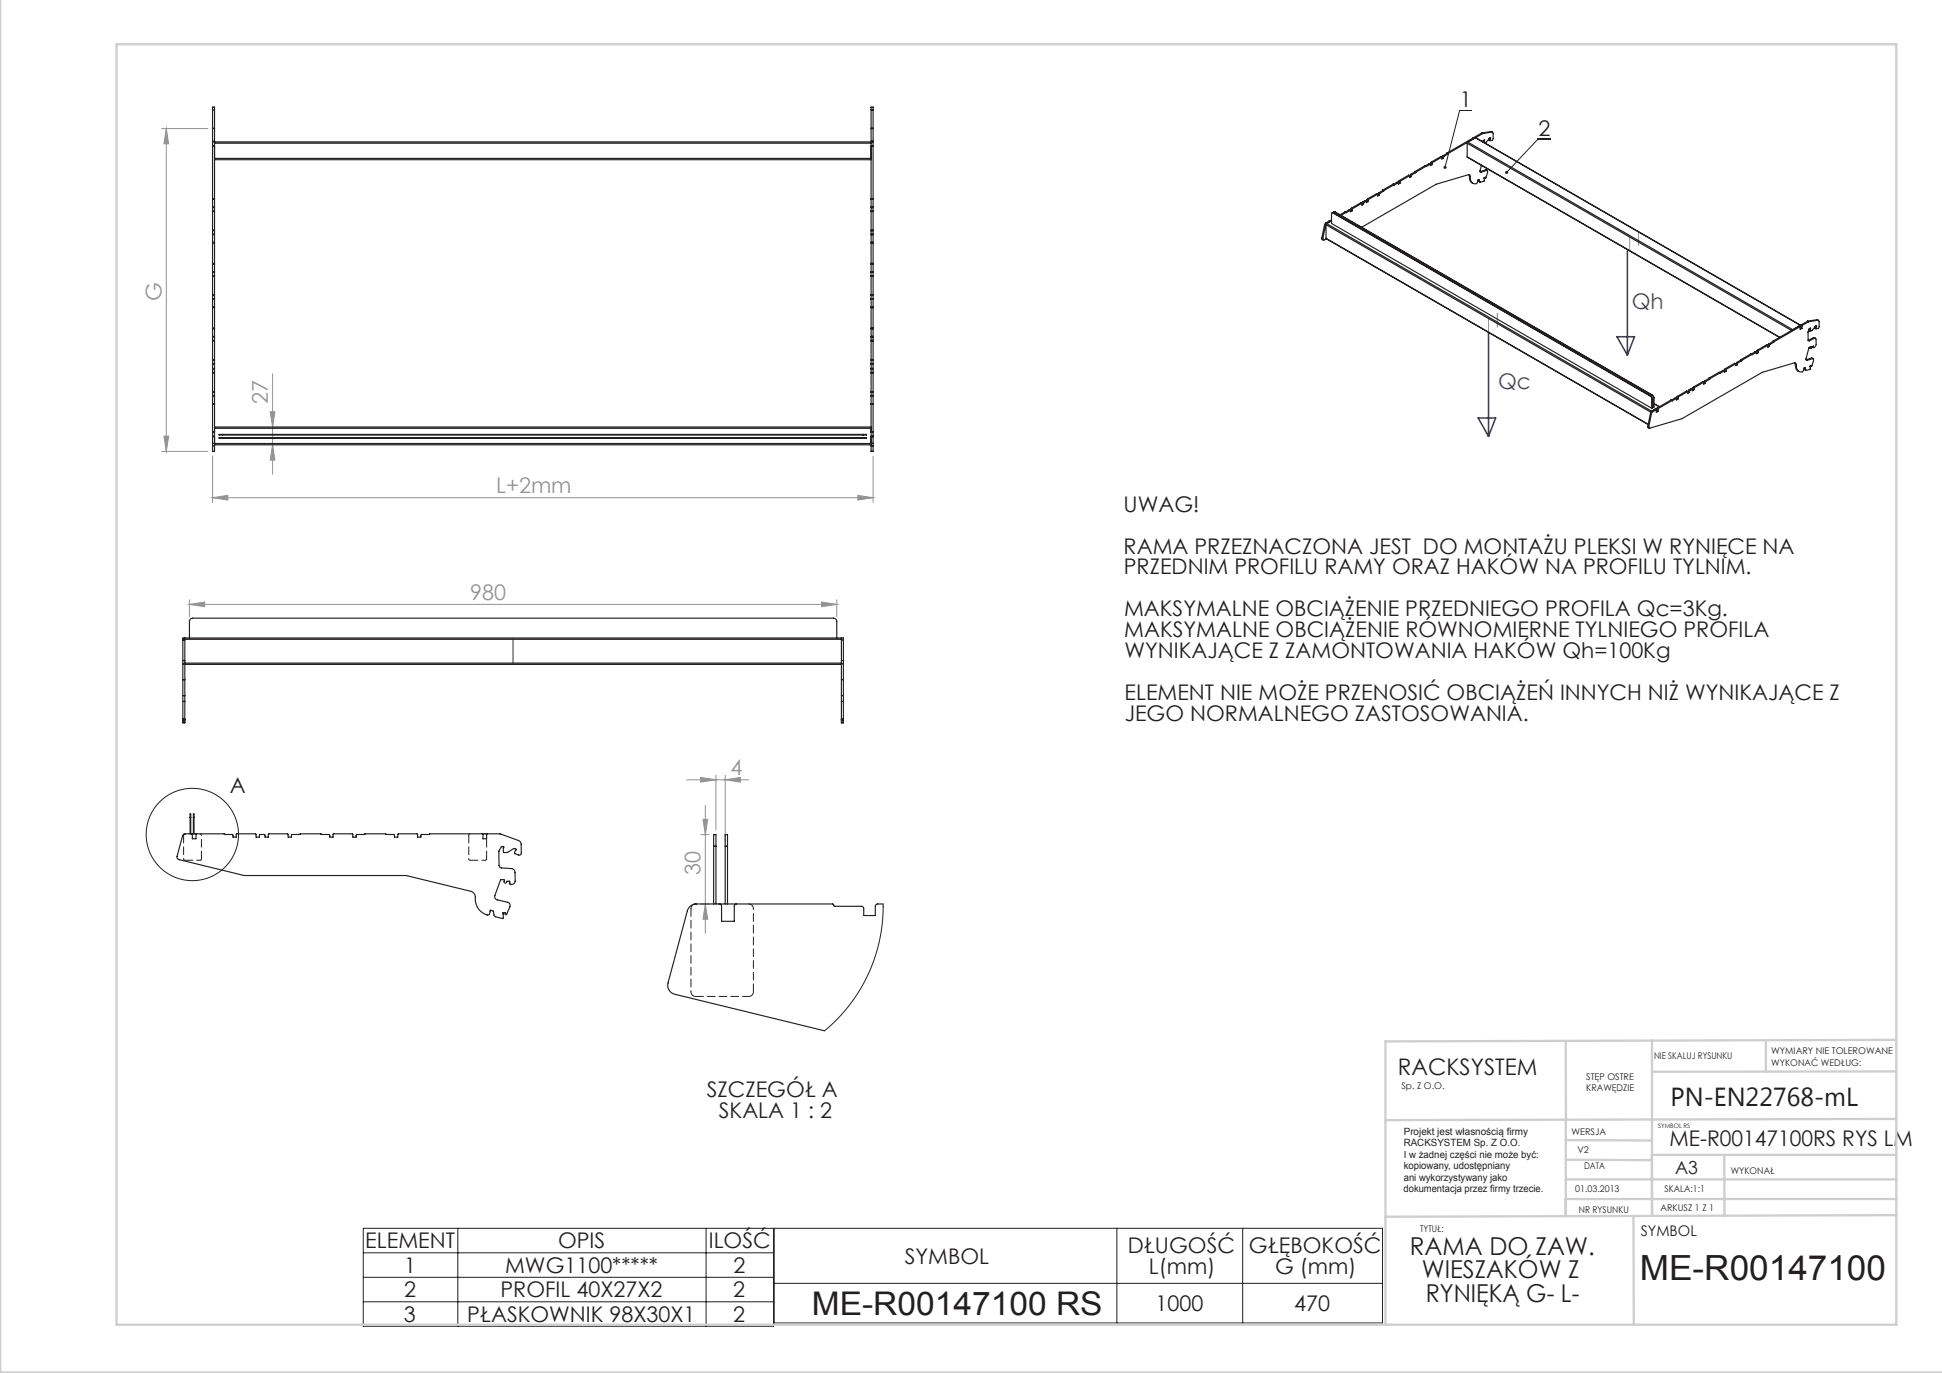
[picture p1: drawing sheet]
<svg xmlns="http://www.w3.org/2000/svg" width="420mm" height="297mm" viewBox="0 0 420 297" stroke-linecap="round" stroke-linejoin="round" font-family="sans-serif">
<g fill="none" stroke="#231f20" stroke-width=".22">
<path d="M318.2 23.9h-2.5l-3.2 12.3M335.3 30.1h-2.7l-6.8 7.2M78.6 265.7h88.7v21.2h-88.7zM78.6 271h88.7M78.6 276.3h88.7M99 265.7v21.2M152.7 265.7v21.2M167.4 265.7h131.6v20.5h-131.6zM167.4 277.6h131.6M241.5 265.7v20.5M268.8 265.7v20.5M78.6 281.6h88.7"/>
<circle cx="41.6" cy="180.5" r="10"/>
</g>
<g fill="none" stroke="#929495" stroke-width=".22">
<path d="M35 27.8h10M36 27.8v69.8M36 27.8l.5 3.3h-1zM35 97.6h10M35.5 94.3h1l-.5 3.3zM46 98.6v10.1M58.4 89.1h1.1l-.5 3.3zM59 96.2l.5 3.3h-1.1zM59 80.9v21.7M188.8 98.6v10.1M46 107.7l3.3-.5v1zM46 107.7h142.8"/>
<path d="M185.5 107.2l3.3 .5-3.3 .5zM41 130.7l3.3-.5v1zM41 129.7v3.7M41 130.7h140M177.7 130.2l3.3 .5-3.3 .5zM181 129.7v3.7M148.5 168.7h13.4M151.5 168.2l3.3 .5-3.3 .5zM152 177.2h1.1l-.6 3.3zM152.5 174.2v27.7M154.8 167.7v11.8M156.8 168.7l3.3-.5v1z"/>
<path d="M156.8 167.7v14.3M151.5 195.5h1.8M151.5 180.5h1.8M152.5 195.5l.6 3.3h-1.1z"/>
</g>
<g fill="none" stroke="#cecece" stroke-width=".5">
<path d="M0 .1v296.8h420M25.2 9.6h384.9v277h-384.9zM338.6 225.3l.1 16.9M357.3 225.1v37.9v-13.2M381.9 225.5v6.3M410 224.9l-110.4 .4v61.3M410.1 231.8h-52.8M338.6 259.4h71.5M338.6 255.1h71.5M338.6 250.9l18.7 .1M338.6 246.6l18.7 .1M338.6 242.2v20.9"/>
<path d="M357.3 249.8h52.8M372.9 249.8l.1 13.2M410.1 242l-110.5 .3M353.3 263v23.6M410.1 262.9l-110.5 .3"/>
</g>
<path d="M352 54.3v22.5M321.9 71.8v22.6M349.7 72.8h3.8l-1.5 4zM319.7 90.4h3.8l-1.6 4z" fill="none" stroke="#2c3695" stroke-width=".35"/>
<path d="M352.5 54.2v-2.9M354.4 50.2v2.9M321.9 71.8v-2.9M323.8 67.8v2.9M111 138.3v5.1M111 143.4v-5.1" fill="none" stroke="#929495" stroke-width=".22" stroke-dasharray="15.2 1.7 1.7 1.7"/>
<g fill="#929495">
<path d="M46 107.7l3.3-.5v1zM185.5 107.2l3.3 .5-3.3 .5zM41 130.7l3.3-.5v1zM177.7 130.2l3.3 .5-3.3 .5z"/>
<path d="M152.5 195.5l.6 3.3h-1.1zM152 177.2h1.1l-.6 3.3z"/>
<path d="M35.5 94.3h1l-.5 3.3zM36 27.8l.5 3.3h-1z"/>
<path d="M58.4 89.1h1.1l-.5 3.3zM59 96.2l.5 3.3h-1.1z"/>
<path d="M151.5 168.2l3.3 .5-3.3 .5zM156.8 168.7l3.3-.5v1z"/>
</g>
<path d="M312.3 36l-.1 .3 .2 .2 .1-.3-.1 .3a.34 .34 0 0 0 .4-.4 .34 .34 0 0 0-.5-.1zM325.6 37.1v.4l.2-.2-.2 .2a.34 .34 0 0 0 .5 0 .34 .34 0 0 0 0-.5 .34 .34 0 0 0-.5 .1z" fill="#231f20"/>
<g fill="none" stroke="#231f20" stroke-width=".25">
<path d="M46 27.8h.4zM46 30.6v.1M46 31.5v.1M46 23.2v.6M46 23.2h.4M46 30.7h142.8M46 30.6h.4M46 23.8v6.8M46 30.7v.8M46 31.6v11.4M46 31.5h.4M46 31.6h.4"/>
<path d="M46 23.8h.4M46.4 30.6v.4M46.4 23.2v.6M46.4 23.8v6.8M46.4 31v12M46.4 31h142M46.4 34.3h142M46.4 34.6h142M188.4 30.6v.4M188.4 27.8h.4zM188.4 23.2v.6M188.4 23.2h.4"/>
<path d="M188.4 23.8v6.8M188.4 31v12M188.4 30.6h.4M188.4 31.5h.4M188.4 31.6h.4M188.4 23.8h.4M188.8 30.6v.1M188.8 31.5v.1M188.8 23.2v.6M188.8 23.8v6.8M188.8 30.7v.8M188.8 31.6v11.4"/>
<path d="M301.3 39.8l.2 .2M301.3 39.8l-2.2 1.3M301.3 39.8h.1M301.5 40h.1M301.5 40l-2.2 1.2M302.1 39.4l.3 .1M302.1 39.4l-.8 .5M302.2 39.4h-.1M302.4 39.6l-.9 .4M302.4 39.6v.2l.4-.2M302.6 39.2l.2 .1M302.6 39.5l.2 .1"/>
<path d="M302.6 39.5l-.2 .1M302.6 39.2v.3M302.6 39.1v.1M302.6 39.1l.3 .1M302.8 39.3v.3M302.9 39.2l-.1 .1M304.6 37.9l.3 .1M304.6 37.9l-2 1.2M304.7 37.9h-.1M305 38.1l.3 .1M305 38.1l-.1 .1M305 37.8l.3 .2"/>
<path d="M305 37.8v.3M305.1 37.7l-.1 .1M305.1 37.7l.2 .1M305.3 38.2l-.4 .2-.1-.4-1.9 1.2M305.3 38v.2M305.3 37.8v.2M305.9 37.2l.2 .2M305.9 37.2l-.8 .5M306 37.2h-.1M306 37.2l.2 .1M306 37.1v.1M306 37.1l.2 .1"/>
<path d="M306.1 37.4l-.8 .4M306.2 37.3l-.1 .1M306.2 37.2v.1M308.2 35.8l.3 .2M308.2 35.8l-2.2 1.3M308.2 35.8h.1M308.4 36l-2.2 1.2M308.5 36h.1M309.1 35.4l.2 .1M309.1 35.4l-.8 .5M309.3 35.5l.1 .1M309.3 35.5l-.8 .5"/>
<path d="M309.4 35.6v.2l.3-.2M309.5 35.5l.2 .1M309.5 35.5l-.1 .1M309.5 35.2l.2 .1M309.5 35.2v.3M309.6 35.1l-.1 .1M309.6 35.1l.2 .1M309.7 35.3v.3M309.8 35.2l-.1 .1M311.5 33.9l.3 .1M311.5 33.9l-1.9 1.2M311.8 34v.4l.4-.2"/>
<path d="M311.8 34l-2 1.2M312 34.1l.2 .1M312 34.1l-.2 .1M312 33.8l.2 .2M312 33.8v.3M312 33.7v.1M312 33.7l.3 .1M312.2 34v.2M312.3 33.8l-.1 .2M312.9 33.2l-.9 .5M312.9 33.2l.2 .2M312.9 33.2h.1"/>
<path d="M312.9 33.2l.2 .1M312.9 33.1v.1M312.9 33.1l.2 .1M313.1 33.4l-.8 .4M313.1 33.3v.1M313.1 33.2v.1M317.3 33.9l67.6 39.1M317.3 31v2.9M317.3 31l70.2 40.5M317.5 30.7l-.2 .3M317.5 30.7l70.2 40.6M317.7 37.8l.1 .3"/>
<path d="M317.8 38.1a1.33 1.33 0 0 0 .7 1.5M317.8 38.1l.2 .2M318 38.3a1.03 1.03 0 0 0 .2 1.2 1.03 1.03 0 0 0 1.2 .1l.2-.5M318 38.3l-.1-.4-.3-.1-7 2.1-16.1 9.3M318.5 29.9l.3 .1M318.5 29.9l-5.6 3.2M318.6 29.9h-.1M318.8 30l-5.7 3.2M319 29.7l70.7 40.8M319 29.7v.1M319.1 29.6l-.1 .1M319.1 29.8l70.3 40.6"/>
<path d="M319.1 29.8l-1.6 .9M319.1 29.6l.2 .1M319.2 29.8h-.1M319.3 29.7l-.1 .1M319.6 39.1h.1M319.6 39.1v-.2h.3l.1 .4M319.8 38.9v.3M319.8 39.2l.3 .2M319.8 39.2l.2 .1M320.1 37.1l.3 .1M320.1 37.1h.1M320.4 35.8l-.3 1.2 .3 .2"/>
<path d="M320.4 28.8l.3 .1M320.4 28.8l-1.3 .8M320.5 28.8h.1M320.7 28.9l-1.4 .8M320.8 30.4v.3M320.8 30.4l.3-.1-.1 .1M320.8 30.4l-.1 .3M320.9 30.4h.1M320.9 38.6h.1M321 38.6l-.1 .6-.8 .2-.1-.1M321 30.4v.5M321 38.4l.2 .1"/>
<path d="M321.2 36.8l.4 .1M321.2 36.8l.3 .1M321.2 36.8l-1.1 .3M321.5 36.9a.26 .26 0 0 1 .2 .1 .26 .26 0 0 1 0 .3l-.3 1.2h-.2v-.2l-.2 .3M321.5 36.9l-1.1 .3M322 30.2l.2 .2M322 30.2l.2 .1M322.1 29.9l-.1 .3M322.1 29.9l.2 .1M322.2 30.3v.1M322.3 30l.1-.2h-.3l-1 1.1M322.3 30l-.1 .3"/>
<path d="M322.4 28.5l.4 .1M322.4 28.5l.2 .1M322.4 28.5l-1.9 .3M322.6 28.6l.3 .2v1.2l-.2 .3-.5 .1M322.6 28.6l-1.9 .3M46 45.6v.2M46 43v.1M46 49.8v.1M46 52.5v.1M46 57v.1M46 59.6v.2M46 43.1h.1"/>
<path d="M46 52.4v.1M46 57.1h.1M46 44.8v.1M46 50.6v.2M46 58.8v.1M46 43.1v1.7M46 44.9v.7M46 45.8v4M46 49.9v.7M46 50.8v1.6M46 52.6v4.4M46 57.1v1.7"/>
<path d="M46 58.9v.7M46 59.8v4M46 43h.4M46 45.6h.4M46 45.8h.4M46 49.8h.4M46 43.1h.4M46 49.9h.4M46 52.5h.4M46 52.6h.4M46 57h.4M46 59.8h.4"/>
<path d="M46 57.1h.4M46 59.6h.4M46 52.4h.4M46 44.8h.4M46 44.9h.4M46 50.6h.4M46 50.8h.4M46 58.8h.4M46 58.9h.4M46.4 45.6v.2M46.4 43v.1M46.4 49.8v.1"/>
<path d="M46.4 52.5v.1M46.4 57v.1M46.4 59.6v.2M46.4 43.1h.1M46.4 52.4v.1M46.4 57.1h.1M46.4 44.8v.1M46.4 50.6v.2M46.4 58.8v.1M46.4 43.1v1.7M46.4 44.9v.7M46.4 45.8v4"/>
<path d="M46.4 49.9v.7M46.4 50.8v1.6M46.4 52.6v4.4M46.4 57.1v1.7M46.4 58.9v.7M46.4 59.8v4M188.4 45.6v.2M188.4 43v.1M188.4 49.8v.1M188.4 52.5v.1M188.4 57v.1M188.4 59.6v.2"/>
<path d="M188.4 43.1h.1M188.4 52.4v.1M188.4 57.1h.1M188.4 44.8v.1M188.4 50.6v.2M188.4 58.8v.1M188.4 43.1v1.7M188.4 44.9v.7M188.4 45.8v4M188.4 49.9v.7M188.4 50.8v1.6M188.4 52.6v4.4"/>
<path d="M188.4 57.1v1.7M188.4 58.9v.7M188.4 59.8v4M188.4 43h.4M188.4 45.6h.4M188.4 45.8h.4M188.4 49.8h.4M188.4 43.1h.4M188.4 49.9h.4M188.4 52.5h.4M188.4 52.6h.4M188.4 57h.4"/>
<path d="M188.4 59.8h.4M188.4 57.1h.4M188.4 59.6h.4M188.4 52.4h.4M188.4 44.8h.4M188.4 44.9h.4M188.4 50.6h.4M188.4 50.8h.4M188.4 58.8h.4M188.4 58.9h.4M188.8 45.6v.2M188.8 43v.1"/>
<path d="M188.8 49.8v.1M188.8 52.5v.1M188.8 57v.1M188.8 59.6v.2M188.8 43.1h.1M188.8 52.4v.1M188.8 57.1h.1M188.8 44.8v.1M188.8 50.6v.2M188.8 58.8v.1M188.8 43.1v1.7M188.8 44.9v.7"/>
<path d="M188.8 45.8v4M188.8 49.9v.7M188.8 50.8v1.6M188.8 52.6v4.4M188.8 57.1v1.7M188.8 58.9v.7M188.8 59.8v4M285.9 51.5v.3l.3 .1M285.9 51.5l.2 .1M286.1 51.6l.1 .3 .8-.2M286.5 48.6l.2 .2M286.5 48.6l-.6 2.9"/>
<path d="M286.7 48.8l-.6 2.8M286.7 48.2l-.2 .4M286.7 48.2l70.5 40.7M286.8 51.6l69.6 40.2M286.8 48.6v3M286.8 48.6l70.2 40.6M286.8 51.6l69.7 40.2M286.9 48.4l-.2 .4M287.4 47.8l.3 .1M287.4 47.8l.2 .2M287.4 47.8l-.7 .4M287.9 47.6v.2"/>
<path d="M287.9 47.6l.1 .1M288 47.5l-.1 .1M288 47.8l-1.1 .6-.1 .2M288 47.5h.1M288.3 46.1h-.2l-.1 .1v2.1l69.3 40M288.3 46.1l68.6 39.6M288.4 46.1h-.3M288.4 46.1h-.1M288.4 46.1l68.6 39.5M288.7 45.9h-.3l-.1 .1M288.7 45.9l68.6 39.6M288.7 45.8l-.3 .1"/>
<path d="M288.7 45.8v.1M288.7 45.8l68.6 39.6M290.9 45.8l.3 .2M290.9 45.8l-1.1 .7M290.9 45.8h.1M291.2 46l-1.2 .6M291.8 45.4l.2 .1M291.8 45.4l-.8 .5M292 45.5l.1 .1M292 45.5l-.8 .5M292.1 45.6v.2l.3-.2M292.2 45.5l.2 .1"/>
<path d="M292.2 45.5l-.1 .1M292.2 45.2l.2 .1M292.2 45.2v.3M292.3 45l-.1 .2M292.3 45l.2 .2M292.4 45.3v.3M292.5 45.2l-.1 .1M294.3 43.9l.2 .1M294.3 43.9l-2 1.1M294.5 44v.4l.4-.2M294.5 44l-2 1.2M294.7 44.1l.2 .1"/>
<path d="M294.7 44.1h-.2M294.7 43.8l.2 .1M294.7 43.8v.3M294.8 43.7l-.1 .1M294.8 43.7l.2 .1M294.9 43.9v.3M295 43.8l-.1 .1M295.2 43.4l.3 .1M295.2 43.4l-.4 .3M295.3 43.4h-.1M295.5 43.6l-.5 .2M295.5 43.6v.2l.4-.2"/>
<path d="M295.6 43.5l.3 .1M295.6 43.5l-.1 .1M295.6 43.2l.3 .1M295.6 43.2v.3M295.7 43.1l-.1 .1M295.7 43.1l.2 .1M295.9 43.3v.3M295.9 43.2v.1M297.7 41.9l.3 .1M297.7 41.9l-2 1.2M297.7 41.9h.1M298.1 42.1l.2 .1"/>
<path d="M298.1 42.1l-.1 .1M298.1 41.8l.2 .2M298.1 41.8v.3M298.2 41.7l-.1 .1M298.2 41.7l.2 .1M298.3 42.2l-.3 .2-.1-.4-2 1.2M298.3 42v.2M298.4 41.8l-.1 .2M299 41.2l.2 .2M299 41.2l-.8 .5M299 41.2h.1M299 41.2l.2 .1"/>
<path d="M299.1 41.1l-.1 .1M299.1 41.1l.2 .1M299.2 41.4l-.8 .4M299.2 41.3v.1M299.3 41.2l-.1 .1M46 63.8v.1M46 66.5v.1M46 71v.1M46 73.6v.2M46 77.8v.1M46 66.4v.1M46 71.1h.1"/>
<path d="M46 64.6v.2M46 72.8v.1M46 78.6v.2M46 79.7v.1M46 63.9v.7M46 64.8v1.6M46 66.6v4.4M46 71.1v1.7M46 72.9v.7M46 73.8v4M46 77.9v.7M46 78.8v.9"/>
<path d="M46 79.8v.8M46 63.8h.4M46 63.9h.4M46 66.5h.4M46 66.6h.4M46 71h.4M46 71.1h.4M46 73.6h.4M46 73.8h.4M46 77.8h.4M46 77.9h.4M46 66.4h.4"/>
<path d="M46 64.6h.4M46 64.8h.4M46 72.8h.4M46 72.9h.4M46 78.6h.4M46 78.8h.4M46 79.7h.4M46 79.8h.4M46.4 63.8v.1M46.4 66.5v.1M46.4 71v.1M46.4 73.6v.2"/>
<path d="M46.4 77.8v.1M46.4 66.4v.1M46.4 71.1h.1M46.4 64.6v.2M46.4 72.8v.1M46.4 78.6v.2M46.4 79.7v.1M46.4 63.9v.7M46.4 64.8v1.6M46.4 66.6v4.4M46.4 71.1v1.7M46.4 72.9v.7"/>
<path d="M46.4 73.8v4M46.4 77.9v.7M46.4 78.8v.9M46.4 79.8v.8M188.4 63.8v.1M188.4 66.5v.1M188.4 71v.1M188.4 73.6v.2M188.4 77.8v.1M188.4 66.4v.1M188.4 71.1h.1M188.4 64.6v.2"/>
<path d="M188.4 72.8v.1M188.4 78.6v.2M188.4 79.7v.1M188.4 63.9v.7M188.4 64.8v1.6M188.4 66.6v4.4M188.4 71.1v1.7M188.4 72.9v.7M188.4 73.8v4M188.4 77.9v.7M188.4 78.8v.9M188.4 79.8v.8"/>
<path d="M188.4 63.8h.4M188.4 63.9h.4M188.4 66.5h.4M188.4 66.6h.4M188.4 71h.4M188.4 71.1h.4M188.4 73.6h.4M188.4 73.8h.4M188.4 77.8h.4M188.4 77.9h.4M188.4 66.4h.4M188.4 64.6h.4"/>
<path d="M188.4 64.8h.4M188.4 72.8h.4M188.4 72.9h.4M188.4 78.6h.4M188.4 78.8h.4M188.4 79.7h.4M188.4 79.8h.4M188.8 63.8v.1M188.8 66.5v.1M188.8 71v.1M188.8 73.6v.2M188.8 77.8v.1"/>
<path d="M188.8 66.4v.1M188.8 71.1h.1M188.8 64.6v.2M188.8 72.8v.1M188.8 78.6v.2M188.8 79.7v.1M188.8 63.9v.7M188.8 64.8v1.6M188.8 66.6v4.4M188.8 71.1v1.7M188.8 72.9v.7M188.8 73.8v4"/>
<path d="M188.8 77.9v.7M188.8 78.8v.9M188.8 79.8v.8M373.1 79.9l.2 .1M373.1 79.9v.3M373.1 79.8v.1M373.1 79.8l.2 .1M373.3 80v.3M373.3 79.9v.1M375.1 78.6l.3 .1M375.1 78.6l-2 1.2M375.2 78.6h-.1"/>
<path d="M375.5 78.8l-.1 .1M375.5 78.8l.3 .1M375.5 78.5l.3 .1M375.5 78.5v.3M375.6 78.4l-.1 .1M375.6 78.4l.2 .1M375.8 78.9l-.4 .2-.1-.4-2 1.2M375.8 78.6v.3M375.8 78.5v.1M376.4 77.9l-.8 .5M376.4 77.9l.2 .2M376.5 77.9h-.1"/>
<path d="M376.5 77.9l.2 .1M376.5 77.8v.1M376.5 77.8l.2 .1M376.6 78.1l-.8 .4M376.7 78l-.1 .1M376.7 77.9v.1M378.7 76.5l.2 .2M378.7 76.5l-2.2 1.3M378.7 76.5h.1M378.9 76.7h.1M378.9 76.7l-2.2 1.2M379.6 76.1l.2 .1"/>
<path d="M379.6 76.1l-.8 .5M379.6 76.1h.1M379.9 76.3l-.9 .4M379.9 76.3v.2l.3-.2M380 76.2l-.1 .1M380 76.2l.2 .1M380 75.9l.2 .1M380 75.9v.3M380.1 75.8l-.1 .1M380.1 75.8l.2 .1M380.2 76v.3M380.3 75.9l-.1 .1"/>
<path d="M382 74.6l.3 .1M382 74.6l-1.9 1.2M382.1 74.6h-.1M382.5 74.8l-.2 .1M382.5 74.8l.2 .1M382.5 74.5l.2 .1M382.5 74.5v.3M382.5 74.4v.1M382.5 74.4l.3 .1M382.7 74.9l-.4 .2v-.4l-2 1.2M382.7 74.6v.3M382.8 74.5l-.1 .1"/>
<path d="M383.4 73.9l-.9 .5M383.4 73.9l.2 .2M383.4 73.9h.1M383.4 73.9l.2 .1M383.4 73.8v.1M383.4 73.8l.2 .1M383.6 74.1l-.8 .4M383.6 74v.1M383.6 73.9v.1M388.2 78.5l.1 .3M388.3 78.8a1.33 1.33 0 0 0 .7 1.5M388.3 78.8l.2 .2"/>
<path d="M388.5 79a1.04 1.04 0 0 0 .2 1.1 1.04 1.04 0 0 0 1.2 .2l.2-.5M388.5 79l-.1-.4-.3-.1-7 2.1-17.3 10-7 2-.2-.3M389 70.6l.3 .1M389.1 70.6h.1M389.1 70.6l.2 .1M389.3 70.7v.6l.4-.3M389.3 70.7l-5.7 3.2M389.4 70.4l.1 .1M389.4 70.4l-6 3.4M389.5 70.9l-.2 .1M389.5 70.9l.2 .1M389.6 70.3l-.1 .6"/>
<path d="M389.6 70.3l.2 .1M389.7 70.5v.5M389.8 70.4l-.1 .1M390.1 79.8h.1M390.1 79.8v-.2h.3l.1 .4M390.2 79.6l.1 .3M390.3 79.9l.3 .2M390.3 79.9l.2 .1M390.6 77.8l.3 .1M390.6 77.8h.1M390.9 69.5l.2 .1M390.9 69.5l-1.3 .8"/>
<path d="M391 69.5h-.1M391 69.5l.2 .1M391.1 73.6l.2 .1M391.1 73.6h.1M391.1 69.6l-1.3 .8M391.2 69.6h-.1M391.3 71.1v.4M391.3 71.1l.3-.1-.1 .1M391.3 71.1l-.3 .8 .1 1.7 .2 .1M391.3 71.5h.1M391.3 71.5l.2 .2M391.4 71.1h.1"/>
<path d="M391.4 75.1l.2 .3M391.4 75.1l.2 .1M391.4 79.3h.1M391.5 79.3l-.1 .6-.8 .2-.1-.1M391.5 75l.1 .1M391.5 79.1l.2 .1M391.6 75.1l-.4 .1-.6 2.4 .1 .3h.2M391.6 75.1v.1M391.7 79.2v-.2l-.2 .3M391.7 77.5l.4 .1M391.7 77.5l.3 .1M391.7 77.5l-1.1 .3"/>
<path d="M392 75l.2 .2M392 77.6a.26 .26 0 0 1 .2 .1 .26 .26 0 0 1 0 .3l-.3 1.1-.2 .1M392 77.6l-1.1 .3M392 75l.2 .1M392.1 74.9l.1 .1M392.2 75.1v.1M392.2 73l.4 .2M392.2 73l.2 .2M392.2 73l-1.1 .6M392.2 75h-.3l-.2 .4-.1-.2M392.2 75v.1M392.3 75.2h-.1"/>
<path d="M392.4 73.2l.4 .2v1.1l-.2 .5-.3 .2M392.4 73.2l-1.1 .5M392.5 70.9l.2 .2M392.5 70.9l.2 .1M392.6 70.6l-.1 .3M392.6 70.6l.2 .1M392.6 70.6l.3-.1-.1 .2M392.6 70.6l-.6 .8-.4 .3-.1-.6M392.8 70.7l-.1 .3M392.9 69.2l.4 .1M392.9 69.2l.2 .1M392.9 69.2l-1.9 .3"/>
<path d="M393.1 69.3l.3 .2v1.2l-.2 .3h-.5M393.1 69.3l-1.9 .3M46 80.6v.1M46 84.7v.1M46 87.4v.1M46 93.4v.2M46 94.3v.2M46 95.9v.5M46 87.3v.1M46 85.6v.1M46 97.6v.1M46 97.6h.4"/>
<path d="M46 95.9h142.8M46 80.7v4M46 84.8v.8M46 85.7v1.6M46 87.5v5.9M46 93.6v.7M46 94.5v1.4M46 96.4v1.2M46 80.6h.4M46 80.7h.4M46 84.7h.4M46 84.8h.4"/>
<path d="M46 87.4h.4M46 87.5h.4M46 93.4h.4M46 93.6h.4M46 94.3h.4M46 94.5h.4M46 96.4h.4M46 87.3h.4M46 85.6h.4M46 85.7h.4M46.4 87.5v8.9M46.4 80.6v.1"/>
<path d="M46.4 84.7v.1M46.4 87.4v.1M46.4 87.3v.1M46.4 85.6v.1M46.4 97.6v.1M46.4 92.7h142M46.4 92.4h142M46.4 80.7v4M46.4 84.8v.8M46.4 85.7v1.6M46.4 96.4v1.2M46.4 96.2h142"/>
<path d="M48.1 94.7h-.7v.1h.7M48.1 94h-.7v.1h.7M48.1 94v.1M48.1 94.7v.1M48.1 94.8h138.6M48.1 94.7h138.6M48.1 94h138.6M48.1 94.1h138.6M186.7 94.7h.7v.1h-.7M186.7 94h.7v.1h-.7M186.7 94v.1M186.7 94.7v.1"/>
<path d="M188.4 87.5v8.9M188.4 80.6v.1M188.4 84.7v.1M188.4 87.4v.1M188.4 87.3v.1M188.4 85.6v.1M188.4 97.6v.1M188.4 97.6h.4M188.4 80.7v4M188.4 84.8v.8M188.4 85.7v1.6M188.4 96.4v1.2"/>
<path d="M188.4 80.6h.4M188.4 80.7h.4M188.4 84.7h.4M188.4 84.8h.4M188.4 87.4h.4M188.4 87.5h.4M188.4 93.4h.4M188.4 93.6h.4M188.4 94.3h.4M188.4 94.5h.4M188.4 96.4h.4M188.4 87.3h.4"/>
<path d="M188.4 85.6h.4M188.4 85.7h.4M188.8 80.6v.1M188.8 84.7v.1M188.8 87.4v.1M188.8 93.4v.2M188.8 94.3v.2M188.8 95.9v.5M188.8 87.3v.1M188.8 85.6v.1M188.8 97.6v.1M188.8 80.7v4"/>
<path d="M188.8 84.8v.8M188.8 85.7v1.6M188.8 87.5v5.9M188.8 93.6v.7M188.8 94.5v1.4M188.8 96.4v1.2M356.4 92.2v.3l.3 .1M356.4 92.2l.2 .1M356.9 85.7l.4 .6M357 89.3l.2 .2M357 89.3l-.6 2.9M357 85.6l.3 .7"/>
<path d="M357 85.6l-.1 .1M357.2 89.5l-.6 2.8M357.2 88.9v.1M357.2 88.9l-.2 .4M357.2 88.9l.2 .2M357.3 85.5l.3 .6M357.3 86.3v2M357.3 85.4l.4 .7M357.3 88l.3 .1M357.3 85.4v.1M357.3 86.3h.1M357.4 89.1l-.2 .4"/>
<path d="M357.6 86.1v2M357.7 87.3l1.2 .7M357.7 86.1h-.1M357.7 86.1l-.1 2M357.7 87.3l1.1 .7-1.6 .9M357.9 88.5l.3 .1M357.9 88.5l-.7 .4M358 88.5h-.1M358.2 88.7l-.8 .4M358.2 88.7v.5l.4-.2M358.4 88.9l-.2 .1M358.4 88.3l.2 .2"/>
<path d="M358.4 88.9l.2 .1M358.4 88.3v.6M358.5 88.2l-.1 .1M358.5 88.2l.2 .1M358.6 88.5v.5M358.7 88.3l-.1 .2M361.4 86.5l.2 .1M361.4 86.5l-2.9 1.7M361.4 86.5h.1M361.6 86.7l-2.9 1.6M361.6 86.7h.1M361.7 86.7h.1"/>
<path d="M362.3 86.1l.2 .1M362.3 86.1l-.8 .5M362.3 86.1h.1M362.6 86.3l-.9 .4M362.6 86.3v.2l.3-.2M362.7 86.2l.2 .1M362.7 86.2l-.1 .1M362.7 85.9l.2 .1M362.7 85.9v.3M362.8 85.7l-.1 .2M362.8 85.7l.2 .2M362.9 86v.3"/>
<path d="M363 85.9l-.1 .1M364.8 84.6l.2 .1M364.8 84.6l-2 1.1M364.8 84.6h.1M365.2 84.8h-.2M365.2 84.8l.2 .1M365.2 84.5l.2 .1M365.2 84.5v.3M365.3 84.4l-.1 .1M365.3 84.4l.2 .1M365.4 84.9l-.4 .2v-.4l-2 1.2M365.4 84.6v.3"/>
<path d="M365.5 84.5l-.1 .1M365.7 84.1l.3 .1M365.7 84.1l.2 .1M365.7 84.1l-.4 .3M365.9 84.2l.1 .1M365.9 84.2l-.4 .3M366 84.3v.2l.3-.2M366.1 84.2l-.1 .1M366.1 84.2l.2 .1M366.1 83.9l.2 .1M366.1 83.9v.3M366.2 83.8l-.1 .1"/>
<path d="M366.2 83.8l.2 .1M366.3 84v.3M366.4 83.9l-.1 .1M368.2 82.6l.2 .1M368.2 82.6l-2 1.2M368.4 82.7l.1 .4 .3-.2M368.4 82.7l-2 1.2M368.6 82.8l-.1 .1M368.6 82.8l.2 .1M368.6 82.5l.2 .1M368.6 82.5v.3M368.7 82.4l-.1 .1"/>
<path d="M368.7 82.4l.2 .1M368.8 82.6v.3M368.9 82.5l-.1 .1M369.5 81.9l.2 .2M369.5 81.9l-.8 .5M369.5 81.9h.1M369.5 81.9l.2 .1M369.6 81.8l-.1 .1M369.6 81.8l.2 .1M369.7 82.1l-.8 .4M369.7 82v.1M369.8 81.9l-.1 .1"/>
<path d="M371.8 80.5l-2.2 1.3M371.8 80.5h.1M371.8 80.5l.2 .2M372 80.7l-2.2 1.2M372 80.7h.1M372.6 80.1l.3 .1M372.6 80.1l-.8 .5M372.9 80.2v.1M372.9 80.2l-.9 .5M372.9 80.3v.2l.4-.2M373.1 80.2l.2 .1M373.1 80.2l-.2 .1"/>
<path d="M39.5 138.4v-.4h142.9v.4M39.5 138.4h.5M39.5 138.4v4.5M40 138v.4M40 138.3h142M40 138.4v4.5M41 138v-3.6a.71 .71 0 0 1 .7-.7h138.6a.71 .71 0 0 1 .7 .7v3.6M182 138v.4M182 138.4h.4M182 138.4v4.5M182.4 138.4v4.5M39.5 142.9v.7"/>
<path d="M39.5 150.5v1.2M39.5 151.7v3.9M39.5 155.6h.1M39.5 155.6v.3M39.5 156.3h.5M39.5 155.6h.5M39.5 142.9h.5M39.5 143.6h.5M39.5 143.6v6.9M39.5 155.9v.4M39.5 147h.5M39.5 150.5h.5"/>
<path d="M39.5 151.7h.5M39.5 155.9h.5M40 142.9v.7M40 150.5v1.2M40 151.7v3.9M40 155.6h.1M40 155.6v.3M40 143.4h142M40 143.7h142M40 143.6v6.9M40 155.9v.4M182 142.9v.7"/>
<path d="M182 150.5v1.2M182 151.7v3.9M182 155.6h.1M182 155.6v.3M182 156.3h.4M182 155.6h.4M182 142.9h.4M182 143.6h.4M182 147h.4M182 150.5h.4M182 151.7h.4M182 155.9h.4"/>
<path d="M182 143.6v6.9M182 155.9v.4M182.4 142.9v.7M182.4 150.5v1.2M182.4 151.7v3.9M182.4 155.6h.1M182.4 155.6v.3M182.4 143.6v6.9M182.4 155.9v.4M41.1 176.8v-.7h.2v.7M41.1 176.8h.2M41.1 176.8v3.6"/>
<path d="M41.3 176.8v3.6M41.8 176.8v-.7h.2v.7M41.8 176.8h.2M41.8 176.8v3.6M42 176.8v3.6M40 180.4h-.1M40 180.4h8.5l.1 .1h1.7l.1 .6h.7v-.6l.1-.1h4.1l.1 .7h.7l.1-.6h1l.1 .6h.7v-.6l.2-.1h4l.1 .7h.7l.1-.6h1.7l.2-.1 6.2 .1 .1 .6h.7v-.6l.2-.1h4l.1 .7h.7l.1-.6h1.7l.2-.1 6.2 .1 .1 .6h.7v-.6l.2-.1h4l.1 .7h.7l.1-.6h1.7l.2-.1h12l.2 .3M40 180.4l-.5 .3-1.2 4.5a.57 .57 0 0 0 .5 .8l14 3.4h35l14.1 3.4a1.45 1.45 0 0 1 .9 1.8 3.3 3.3 0 0 0 2.9 3.3l.3-.7v-.2l.1-.1 .6 .2 .4 1.2 1.7 .4v-1l-.1-.2 .6-.1v.4h.2l.8-1.7a.71 .71 0 0 0-.5-.9l-2.3-.5a.71 .71 0 0 1-.5-1l1.3-3.4 .8 .1a.38 .38 0 0 0 .2 .6l.3-.4h.6l.1 .6a.79 .79 0 0 0 1.1-.6v-1.9a.86 .86 0 0 0-.7-.8l-2.2-.2-.5-.2-.1-3.4 .5-1 .6 .1-.1 .2 .1 1h.7l1.5-.9 .5 .3-.2 .1-.2 .7 .9 .4a.43 .43 0 0 0 .5-.5v-2l-.4-.6-4.2-1.5h-2.7l-.2 1h-.7v-.9l-.2-.1M41.5 180.4l.1 .1v.9h.8v-.9l.1-.1M150.6 195.5a2 2 0 0 0-1.9 1.5l-4.2 15.6a2 2 0 0 0 1.7 2.5l32.1 7.9M154.3 183v-2.5h.5v2.5M154.3 183h.5"/>
<path d="M154.3 183v12.5M154.8 183v12.5M155.6 195.5l.2 .1 .2 .3 .1 3.4h2.7v-3.4l.1-.2 .4-.2M156.8 183v-2.5h.5v2.5M156.8 183h.5M156.8 183v12.5M157.3 183v12.5M191 195.5l-1.3 .1-.3 .2-.1 2.2h-2.5v-1.6l-.4-.3-5.8-.1-.5-.5-30 .1"/>
</g>
<g fill="none" stroke="#231f20" stroke-width=".22" stroke-dasharray="1.7 .8">
<path d="M41.1 176.8h.2M41.8 176.8h.2M39.7 185.8l.3 .3M39.7 180.7v5.1M39.9 180.4l-.2 .3M40 186.1h3.3M43.3 186.1l.3-.3M43.6 180.7l-.3-.3M43.6 185.8v-5.1M101.4 185.8l.3 .3M101.4 180.7v5.1M101.7 180.4l-.3 .3"/>
<path d="M101.7 186.1h3.3M105 186.1l.2-.3M105.2 185.8v-4.4M149.4 196.5v18M150.1 195.6l-.5 .4-.2 .5M154.3 183h.5M156.8 183h.5M162.9 196.5a1 1 0 0 0-1-1M149.4 214.5a1 1 0 0 0 1 1M150.4 215.5h11.5M161.9 215.5a1 1 0 0 0 1-1M162.9 214.5v-18"/>
</g>
<path d="M191 195.5l-.2 4-.6 3.8-1 3.8-1.4 3.7-1.8 3.3-2.2 3.2-2.7 3.1-2.8 2.6" fill="none" stroke="#231f20" stroke-width=".22"/>
<text font-size="7.5" fill="#231f20" x="354.7" y="276.8">ME-R00147100</text>
<text font-size="7.1" fill="#231f20" x="175.6" y="284.4">ME-R00147100 RS</text>
<text font-size="5.6" fill="#231f20" x="361.3" y="239.2">PN-EN22768-mL</text>
<g font-size="5.3" fill="#231f20">
<text x="304.9" y="271.4">RAMA DO ZAW.</text>
<text x="307.5" y="276.5">WIESZAKÓW Z</text>
<text x="308.3" y="281.6">RYNIĘKĄ G- L-</text>
</g>
<text font-size="4.9" fill="#231f20" x="302.3" y="232.5">RACKSYSTEM</text>
<g font-size="4.7" fill="#231f20">
<text x="315.7" y="23.2">1</text>
<text x="332.8" y="29.4">2</text>
<text x="243" y="110.7">UWAG!</text>
<text x="243" y="119.7">RAMA PRZEZNACZONA JEST DO MONTAŻU PLEKSI W RYNIĘCE NA</text>
<text x="243.1" y="124.3">PRZEDNIM PROFILU RAMY ORAZ HAKÓW NA PROFILU TYLNIM.</text>
<text x="243.1" y="133.3">MAKSYMALNE OBCIĄŻENIE PRZEDNIEGO PROFILA Qc=3Kg.</text>
<text x="243.1" y="137.8">MAKSYMALNE OBCIĄŻENIE RÓWNOMIERNE TYLNIEGO PROFILA</text>
<text x="243.2" y="142.4">WYNIKAJĄCE Z ZAMONTOWANIA HAKÓW Qh=100Kg</text>
<text x="243.2" y="151.4">ELEMENT NIE MOŻE PRZENOSIĆ OBCIĄŻEŃ INNYCH NIŻ WYNIKAJĄCE Z</text>
<text x="243.2" y="155.9">JEGO NORMALNEGO ZASTOSOWANIA.</text>
<text x="49.7" y="171.6">A</text>
<text x="152.8" y="237.3">SZCZEGÓŁ A</text>
<text x="155.5" y="241.8">SKALA 1 : 2</text>
<text x="361.1" y="247.9">ME-R00147100RS RYS LM</text>
<text x="79" y="270">ELEMENT</text>
<text x="87.4" y="275.3">1</text>
<text x="109.2" y="275.3">MWG1100*****</text>
<text x="120.7" y="270">OPIS</text>
<text x="153.3" y="270">ILOŚĆ</text>
<text x="158.6" y="275.3">2</text>
<text x="195.7" y="273.3">SYMBOL</text>
<text x="243.9" y="271.1">DŁUGOŚĆ</text>
<text x="248.5" y="275.6">L(mm)</text>
<text x="270.1" y="271.1">GŁĘBOKOŚĆ</text>
<text x="275.8" y="275.6">G (mm)</text>
<text x="87.4" y="280.6">2</text>
<text x="108.2" y="280.6">PROFIL 40X27X2</text>
<text x="158.6" y="280.6">2</text>
<text x="87.4" y="285.9">3</text>
<text x="101" y="285.9">PŁASKOWNIK 98X30X1</text>
<text x="158.5" y="285.9">2</text>
<text x="249.9" y="283.6">1000</text>
<text x="279.9" y="283.6">470</text>
</g>
<g font-size="4.7" fill="#929495">
<text x="35" y="65.1" transform="rotate(-90 35 65.1)">G</text>
<text x="57.9" y="87.3" transform="rotate(-90 57.9 87.3)">27</text>
<text x="107.3" y="106.7">L+2mm</text>
<text x="101.7" y="129.7">980</text>
<text x="158" y="167.7">4</text>
<text x="151.5" y="189.2" transform="rotate(-90 151.5 189.2)">30</text>
</g>
<g font-size="4.7" fill="#2c3695">
<text x="352.9" y="66.9">Qh</text>
<text x="324" y="84.1">Qc</text>
</g>
<text font-size="3.9" fill="#231f20" x="362.3" y="253.9">A3</text>
<text font-size="3.2" fill="#231f20" x="354.8" y="267.3">SYMBOL</text>
<g font-size="2.2" fill="#231f20">
<text x="303.6" y="245.4">Projekt jest własnością firmy</text>
<text x="303.6" y="247.9">RACKSYSTEM Sp. Z O.O.</text>
<text x="303.6" y="257.9">dokumentacja przez firmy trzecie.</text>
<text x="303.6" y="252.9">kopiowany, udostępniany</text>
<text x="303.6" y="255.4">ani wykorzystywany jako</text>
</g>
<text font-size="2.1" fill="#231f20" x="303.6" y="250.4">I w żadnej części nie może być:</text>
<g font-size="2" fill="#231f20">
<text x="383.1" y="228">WYMIARY NIE TOLEROWANE</text>
<text x="343.1" y="233.5">STĘP OSTRE</text>
<text x="357.7" y="229">NIE SKALUJ RYSUNKU</text>
<text x="383.1" y="230.5">WYKONAĆ WEDŁUG:</text>
<text x="303.1" y="235.6">Sp. Z O.O.</text>
<text x="343.1" y="236">KRAWĘDZIE</text>
<text x="339.9" y="245.5">WERSJA</text>
<text x="341.2" y="249.5">V2</text>
<text x="340.7" y="257.8">01.03.2013</text>
<text x="342.6" y="253">DATA</text>
<text x="360" y="257.8">SKALA:1:1</text>
<text x="374.4" y="253.9">WYKONAŁ</text>
<text x="341.5" y="262.4">NR RYSUNKU</text>
<text x="359.1" y="261.9">ARKUSZ 1 Z 1</text>
<text x="307.1" y="266.5">TYTUŁ:</text>
</g>
<text font-size="1.3" fill="#231f20" x="358.6" y="244.1">SYMBOL RS</text>
</svg>
